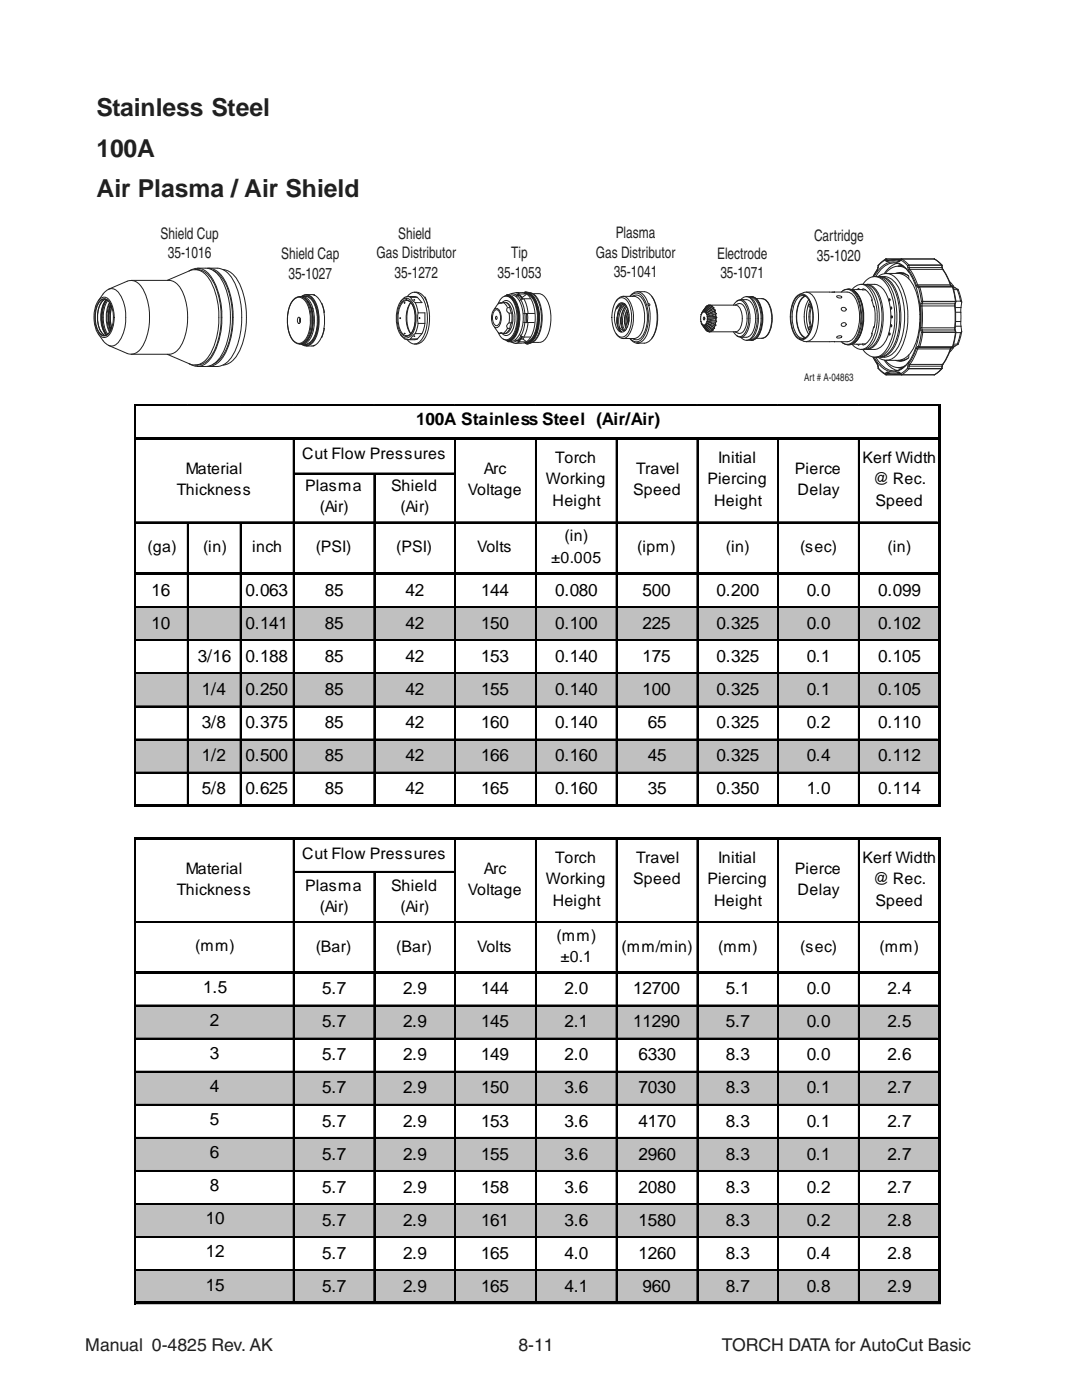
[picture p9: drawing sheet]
<svg xmlns="http://www.w3.org/2000/svg" width="216mm" height="279mm" viewBox="0 0 216 279" stroke-linecap="round" stroke-linejoin="round" font-family="sans-serif">
<g fill="#c0c0c0">
<path d="M27.1 121.1h160.6v6.8h-160.6z"/>
<path d="M27.1 134.3h160.6v6.8h-160.6z"/>
<path d="M27.1 147.5h160.6v6.8h-160.6z"/>
</g>
<g fill="#fff">
<path d="M27.1 154.1h31.7v6.9h-31.7z"/>
<path d="M27.1 160.7h160.6v6.9h-160.6z"/>
<path d="M27.1 167.3h144.4v16.9h-144.4z"/>
<path d="M27.1 183.9h160.6v10.4h-160.6z"/>
<path d="M27.1 194h31.7v6.9h-31.7z"/>
</g>
<g fill="#c0c0c0">
<path d="M27.1 200.6h160.6v6.9h-160.6z"/>
<path d="M27.1 213.8h160.6v6.9h-160.6z"/>
<path d="M27.1 227h160.6v6.9h-160.6z"/>
<path d="M27.1 240.2h160.6v6.9h-160.6z"/>
<path d="M27.1 253.4h160.6v6.9h-160.6z"/>
</g>
<path d="M26.8 80.6h.1M37.4 80.6h.1M47.9 80.6h.1M58.5 80.6h.1M74.6 80.6h.1M90.7 80.6h.1M106.8 80.6h.1M122.9 80.6h.1M139.1 80.6h.1M155.2 80.6h.1M171.3 80.6h.1M187.4 80.6h.1" fill="none" stroke="#c0c0c0" stroke-width=".2"/>
<g fill="none" stroke="#000" stroke-width=".25">
<path d="M26.9 80.6v80.4M27.1 80.8h160.6M58.6 87.8v26.4M58.8 94.5h32.2M90.8 87.8v26.4M107 87.8v26.4M123.1 87.8v26.4M139.2 87.8v26.4M171.4 87.8v26.4M37.5 104.4v9.8M37.5 114.7v45.7M48 104.4v9.8"/>
<path d="M48 114.7v45.7M58.6 114.7v45.7M90.8 114.7v45.7M107 114.7v45.7M123.1 114.7v45.7M139.2 114.7v45.7M171.4 114.7v45.7M27.1 121.2h160M27.1 127.8h160M27.1 134.4h160M27.1 141h160M27.1 147.6h160"/>
<path d="M27.1 154.2h160M26.9 167v93.3M58.6 167.6v26.1M58.8 174h32.2M90.8 167.6v26.1M107 167.6v26.1M123.1 167.6v26.1M139.2 167.6v26.1M171.4 167.6v26.1M27.1 184.1h160M58.6 194.3v65.5M90.8 194.3v65.5"/>
<path d="M107 194.3v65.5M123.1 194.3v65.5M139.2 194.3v65.5M171.4 194.3v65.5"/>
</g>
<path d="M27.1 87.2h160.6v.6h-160.6zM27.1 114.2h160.6v.5h-160.6zM27.1 160.4h160.6v.6h-160.6zM27.1 167h160.6v.6h-160.6zM187.1 80.9h.6v80.1h-.6zM27.1 193.7h160.6v.6h-160.6zM27.1 259.8h160.6v.5h-160.6zM187.1 167.6h.6v92.7h-.6z" fill="#000"/>
<g fill="none" stroke="#000" stroke-width=".2">
<path d="M26.8 80.6h.1M58.5 87.8v26.4M58.8 94.4h32.2M74.6 94.7v19.5M90.7 87.8v26.4M106.8 87.8v26.4M122.9 87.8v26.4M139.1 87.8v26.4M155.2 87.8v26.4M171.3 87.8v26.4M27.1 104.1h160M37.4 104.4v9.8"/>
<path d="M37.4 114.7v45.7M47.9 104.4v9.8M47.9 114.7v45.7M58.5 114.7v45.7M74.6 114.7v45.7M90.7 114.7v45.7M106.8 114.7v45.7M122.9 114.7v45.7M139.1 114.7v45.7M155.2 114.7v45.7M171.3 114.7v45.7M27.1 121.1h160"/>
<path d="M27.1 127.7h160M27.1 134.3h160M27.1 140.9h160M27.1 147.5h160M27.1 154.1h160M58.5 167.6v26.1M58.8 173.9h32.2M74.6 174.2v19.5M90.7 167.6v26.1M106.8 167.6v26.1M122.9 167.6v26.1M139.1 167.6v26.1"/>
<path d="M155.2 167.6v26.1M171.3 167.6v26.1M27.1 183.9h160M58.5 194.3v65.5M74.6 194.3v65.5M90.7 194.3v65.5M106.8 194.3v65.5M122.9 194.3v65.5M139.1 194.3v65.5M155.2 194.3v65.5M171.3 194.3v65.5M27.1 200.6h160"/>
<path d="M27.1 207.2h160M27.1 213.8h160M27.1 220.4h160M27.1 227h160M27.1 233.6h160M27.1 240.2h160M27.1 246.8h160M27.1 253.4h160"/>
</g>
<g fill="none" stroke="#000" stroke-width=".3">
<path d="M74.7 94.7v19.5M155.3 87.8v26.4M27.1 104.3h160M74.7 114.7v45.7M155.3 114.7v45.7M74.7 174.2v19.5M155.3 167.6v26.1M74.7 194.3v65.5M155.3 194.3v65.5M27.1 200.7h160M27.1 207.3h160M27.1 213.9h160"/>
<path d="M27.1 220.5h160M27.1 227.1h160M27.1 233.7h160M27.1 240.3h160M27.1 247h160M27.1 253.6h160"/>
</g>
<g fill="none" stroke="#231f20" stroke-width=".2">
<path d="M19.8 59.8a1.33 1.33 0 0 1 1.4-.5 1.33 1.33 0 0 1 1 1.1 6.9 6.9 0 0 1-.4 6.4 1.29 1.29 0 0 1-2.2-.2 6.6 6.6 0 0 1 .2-6.8zM20.1 59.9l.4-.2a1.88 1.88 0 0 1 1.7 1.3 6.3 6.3 0 0 1-.5 5.5 1.17 1.17 0 0 1-2-.2 6.2 6.2 0 0 1 0-6zM20.6 59.9a5.6 5.6 0 0 0-.1 6.8l.5 .2M20.6 59.9l-.4 .6M21 59.7l-.4 .2M21.2 59.8a7.4 7.4 0 0 0 0 7M21.2 59.8a6.1 6.1 0 0 0 0 7.1M21.3 59.8a6.9 6.9 0 0 0 0 7M21.4 59.9l.5 .6M21.4 59.9l-.7-.2-.4 .2a5.3 5.3 0 0 0-.2 6.8l.2 .1a.99 .99 0 0 0 1.2 0M21.5 60a6.7 6.7 0 0 0 0 6.7M21.6 57.7l3.8-1.6a2.35 2.35 0 0 1 3 1.3 12.5 12.5 0 0 1 0 11.8 2.46 2.46 0 0 1-3 1.3l-3.8-1.6"/>
<path d="M26.2 56h7.6a3.5 3.5 0 0 1 2.8 2.7 12.7 12.7 0 0 1-.8 10.8 2.63 2.63 0 0 1-2 1.2h-7.6M33.4 56l4.5-2a3.2 3.2 0 0 1 4 2 16.5 16.5 0 0 1 0 14.7 3.2 3.2 0 0 1-4 2l-4.5-2M37.7 54.1a2.91 2.91 0 0 1 4.2 .8 16.2 16.2 0 0 1 1.5 13.9 7.2 7.2 0 0 1-2.9 4.1 2.95 2.95 0 0 1-2.8-.3M38.9 53.8a3.6 3.6 0 0 1 3.5 2.2 16.5 16.5 0 0 1 0 14.7 3.6 3.6 0 0 1-3.5 2.2M39.4 53.5a4.2 4.2 0 0 1 4.8 2.3 17 17 0 0 1 0 15.1 4.2 4.2 0 0 1-4.8 2.2M41.3 53.5a3.5 3.5 0 0 1 3.3 2.1 16.8 16.8 0 0 1 0 15.5 3.7 3.7 0 0 1-3.3 2M41.6 53.5a4.2 4.2 0 0 1 4.9 2.3 17 17 0 0 1 0 15.1 4.2 4.2 0 0 1-4.9 2.2M42.6 54a6 6 0 0 1 2.9 3.9 16.9 16.9 0 0 1-.8 12.8 4.6 4.6 0 0 1-2.1 2M44.5 53.8a4.3 4.3 0 0 1 3.4 3.1 16.8 16.8 0 0 1-.5 13.8 3.9 3.9 0 0 1-2.9 2.2M59.8 59.2a2.23 2.23 0 0 1 1.8 1.6 8.4 8.4 0 0 1-.5 7l-.5 .6-.8 .3M60.2 59.2a1.6 1.6 0 0 1 2.5 .9 8.5 8.5 0 0 1-.3 8.1 1.48 1.48 0 0 1-2.2 .5 1.54 1.54 0 0 0 1.6-.9 8 8 0 0 0-.2-8l-.6-.4zM60.4 59.2h.7a1.68 1.68 0 0 1 1.3 1 8.1 8.1 0 0 1-.1 7.6 1.91 1.91 0 0 1-1.9 .9"/>
<path d="M60.6 59.2a1.42 1.42 0 0 1 1.8 .7 8 8 0 0 1 0 8.1 1.47 1.47 0 0 1-1.8 .7M60.9 59.5a4.7 4.7 0 0 1 1.6 3.9 5.6 5.6 0 0 1-1.6 4.9M60.9 58.8l-.8 .4M60.9 58.8h.4a1.81 1.81 0 0 1 1.4 1 8.8 8.8 0 0 1-.1 8.3l-.6 .6-.9 .4M61.1 58.8h1.4M62.5 58.8l.2 .1M62.5 58.8l.3 .1M62.7 58.9a3.4 3.4 0 0 1 1.5 1.6M62.7 58.9h.1M80.2 59.9l.9-.4a1.44 1.44 0 0 1 1.3 1 6.9 6.9 0 0 1-.2 6.2 1.31 1.31 0 0 1-1.2 .8 1.31 1.31 0 0 1-1.2-.9 6.5 6.5 0 0 1 .4-6.7zM81.3 59.2l1.9 .1 1 1.1h-1.4M81.9 59.3h1.4"/>
<path d="M81.9 59.3a1.52 1.52 0 0 0-2 .9M81.9 59.3l.9 1.1M82.6 59.8l.2 .1zM82.7 58.3l-.8 .3-.6 .6M82.7 58.3a1.71 1.71 0 0 1 1.4 .9 8.5 8.5 0 0 1 0 8.6 1.6 1.6 0 0 1-2.8 0M82.7 58.3a1.94 1.94 0 0 1 1.9 1 8.8 8.8 0 0 1 0 8.5 1.95 1.95 0 0 1-1.9 .9M84.8 59.3l.6 2M101.9 58.8l.2-.2a3.1 3.1 0 0 1 2.5 3 7 7 0 0 1-1.4 6.3l-1 .4M102.1 58.9a3 3 0 0 1 2.1 2.8 6.7 6.7 0 0 1-1.4 6.1l-.9 .4M102.9 58.4l-2.3 .8M103.7 58.7l-.7 .2v.3l.4-.3M104.3 58.4a2.56 2.56 0 0 1 2.1 2.2 8.5 8.5 0 0 1-.7 7 2.68 2.68 0 0 1-3 .9l-2.3-.8"/>
<path d="M104.4 59.7a.96 .96 0 0 0-1.1-.9l.5 .3 .4 .6M104.5 58.4h-1.6l.8 .3h1.4M104.5 59.6l.6 1.3 .3 1.7M105 58.8l-.8 .6M105.5 58.4a2.56 2.56 0 0 1 2.1 2.2 8.5 8.5 0 0 1-.7 7l-.9 .8-.5 .1M105.7 58.4a2.56 2.56 0 0 1 2.1 2.2 8.5 8.5 0 0 1-.7 7l-1 .8-.5 .1M105.9 59.6h-1.4l-.6 .2-.3 .3M106.4 58.6a2.53 2.53 0 0 1 3.1 2.1 8.8 8.8 0 0 1-.6 6.8l-.8 .7-.5 .1M124.3 59.1h2.2a2.03 2.03 0 0 1 1.7 1.7 7.5 7.5 0 0 1-.4 5.9l-.5 .6-.7 .3h-2.3M126.2 59.1a1.43 1.43 0 0 1 2.2 .8 7.4 7.4 0 0 1-.4 7.4 1.31 1.31 0 0 1-1.8 .3M127.2 58.2a2.82 2.82 0 0 1 3.6 2.4 8.9 8.9 0 0 1-.9 7.1 2.54 2.54 0 0 1-2.4 .8M130.1 59.2a8 8 0 0 1 0 8.3"/>
<path d="M147.8 59.8a2.07 2.07 0 0 1 2.7 1.7 6.5 6.5 0 0 1-.6 5.2 2.12 2.12 0 0 1-2.1 .6M147.8 59.8l.7-.5a1.59 1.59 0 0 1 1.9 1.2 7.3 7.3 0 0 1-.3 6.7l-.5 .5-.5 .2-.6-.1-.7-.5M148.9 59.2a1.7 1.7 0 0 1 1.8 1.3 7.5 7.5 0 0 1-.4 6.7 1.52 1.52 0 0 1-1.4 .7M149.4 59.2a2.4 2.4 0 0 1 2.2 2.3 7 7 0 0 1-.9 5.9l-.5 .3-.7 .2M149.6 59.2a1.5 1.5 0 0 1 1.6 .9 7.4 7.4 0 0 1 0 7 1.44 1.44 0 0 1-1.6 .8M149.9 59.2h.1M149.9 59.2a1.89 1.89 0 0 1 1.6 1.3 7.5 7.5 0 0 1-.4 6.7l-.4 .5-.8 .2M149.9 59.2a2.56 2.56 0 0 1 2.1 2.4 7.1 7.1 0 0 1-1 5.8l-.4 .3-.7 .2M150.9 59.6h1.1M152 59.6a2.57 2.57 0 0 1 2 2.6 6.3 6.3 0 0 1-1 4.8l-.4 .4-.6 .1M152 59.6a2.57 2.57 0 0 1 1.9 2.5 6.8 6.8 0 0 1-.8 4.8l-.4 .4-.7 .2M158.8 59.5a1.37 1.37 0 0 1 2.4 0 7.4 7.4 0 0 1 .1 7.3 1.42 1.42 0 0 1-2.5 .2 7.3 7.3 0 0 1 0-7.5z"/>
<path d="M159.2 59a1.37 1.37 0 0 1 1.9 .3 7.4 7.4 0 0 1 0 7.9 1.42 1.42 0 0 1-2.4-.1 7.7 7.7 0 0 1 0-7.7zM159.5 58.8a1.93 1.93 0 0 1 3 .7 9 9 0 0 1 0 7.5 1.92 1.92 0 0 1-3 .7M160.6 59a1.62 1.62 0 0 0-2 1.3 7 7 0 0 0 .8 6.9l.5 .3h.7M160.6 59a4.5 4.5 0 0 0-1.7 4.2v.5a4.3 4.3 0 0 0 1.7 3.8M160.7 59.1a4 4 0 0 0-1.7 3.7 6 6 0 0 0 1.2 4.3l.5 .3M160.9 58.3h5.6M161.4 59.8a7 7 0 0 0 0 6.9M166.5 58.3h2.5a2.77 2.77 0 0 1 2.2 2.5 8.3 8.3 0 0 1-1 6.8l-.5 .4-.6 .2h-8.2M166.5 58.3h-.5M166.5 58.3h.1M167 59.1a.68 .68 0 0 1 1 .3 .61 .61 0 0 1-1-.3zM167.9 58.3a1.65 1.65 0 0 1 2.6 .3 9 9 0 0 1-.1 9.4 1.6 1.6 0 0 1-2.5 .2"/>
<path d="M168.1 58.1a1.89 1.89 0 0 1 3 1 9.4 9.4 0 0 1-.2 8.5 1.77 1.77 0 0 1-2.8 .8M169.2 57.7a1.88 1.88 0 0 1 1.7 .8 9.3 9.3 0 0 1 .1 9.4 1.91 1.91 0 0 1-1.8 .9M170.3 58a5.4 5.4 0 0 1 2 4.6 8.3 8.3 0 0 1-1.3 5.3l-.7 .6M170.4 58l.1 .1a5.9 5.9 0 0 1 1.8 4.5 7.2 7.2 0 0 1-1.8 5.8M170.9 57.8l.4-.2 .2 .2M171.3 57.6h.1M171.8 56.7a2.52 2.52 0 0 1 2.6 1.8 11.7 11.7 0 0 1 0 9.5 2.71 2.71 0 0 1-2.6 1.7M172.1 57.8l.1-.1a2.66 2.66 0 0 1 1.8 2.3M172.2 56.7a2.59 2.59 0 0 1 2.3-1.5 2.59 2.59 0 0 1 2.4 1.5 13.5 13.5 0 0 1 0 13 2.57 2.57 0 0 1-3.5 1.3l-.8-.7-.4-.6M172.3 56.8a2.54 2.54 0 0 1 2.4 1.2 11 11 0 0 1 0 10.5 2.52 2.52 0 0 1-2.4 1.2M172.7 57.8h-2.7a2.08 2.08 0 0 1 3.6 .1 10.8 10.8 0 0 1 0 10.7 2.03 2.03 0 0 1-3.6 .1l2.7-.1M172.9 56.8a2.72 2.72 0 0 1 2.3 1.7 11.7 11.7 0 0 1 0 9.5 2.7 2.7 0 0 1-2.3 1.7"/>
<path d="M173 56.7a3.2 3.2 0 0 1 3.8 1.8 11.7 11.7 0 0 1 0 9.5 3.1 3.1 0 0 1-3.8 1.7M174 59.9l.3 1.3h.2M174.4 55.2a5.2 5.2 0 0 1 3.4-2.9 4.6 4.6 0 0 1 4.2 3.1 19.3 19.3 0 0 1-.2 16l-.4 .8a3.5 3.5 0 0 1-5.2 1.2l-1.1-1.1-.7-1M174.5 55.2a2.94 2.94 0 0 1 2.9 1.7 14 14 0 0 1 0 12.7 3.1 3.1 0 0 1-2.9 1.7M175 53.9l-.8 1.3M175 53.8v.1M175 53.8l-.8 1.4M175.1 55.2a3.1 3.1 0 0 1 2.8 1.5 13.6 13.6 0 0 1 0 13 3.1 3.1 0 0 1-2.9 1.6M175.2 53.4v.1M175.2 53.4l-.2 .4M175.2 55.2a2.69 2.69 0 0 1 4.2 1.1 14.7 14.7 0 0 1 0 13.9 2.72 2.72 0 0 1-4.2 1.1M175.2 53.5l-.2 .4"/>
<path d="M175.2 53v.4M175.2 53h.1M175.3 53l-.1 .5M175.3 52.9v.1M175.3 52.9l-.1 .1M175.7 55.2a3.2 3.2 0 0 1 2.5 1.7 14 14 0 0 1 0 12.7 3.2 3.2 0 0 1-2.5 1.7M175.8 55.2h.7M176.5 55.2a3.2 3.2 0 0 1 2.5 1.7 14 14 0 0 1 0 12.7 3.2 3.2 0 0 1-3.2 1.7M176.6 51.9l.2 .2M176.6 51.9l-1.3 1.1M176.6 51.9l.1-.2-1.4 1.2M176.6 51.9l.2-.2 .2 .2h.5"/>
<path d="M176.8 51.7h.1M176.8 51.7h-.1M176.8 51.7h9.6M176.8 54.6h2.5M176.8 52.1l.3 .1M177.1 52.2l1.1-.2 1.1 .2M177.2 52l-.2-.1-.2 .2M177.2 52l-.1 .2M177.4 59.6l.2 .2-.1 .3zM177.6 51.9l-.4 .1M177.6 51.9l1-.1 .9 .2M178.4 51.8h1.3"/>
<path d="M178.7 54.6a2.09 2.09 0 0 1 2.6 .7v.3M179 52.5a4.6 4.6 0 0 0-2.6 2.1M179.3 54.6a3.5 3.5 0 0 1 2.6 1.8 15.1 15.1 0 0 1 0 13.7 3.5 3.5 0 0 1-2.6 1.8M179.3 53.1l1 .1M179.5 52.1l-.2 .1M179.5 54.6l1 .1 .8 .4M179.6 52l-.1 .1M179.6 52l-.3 .2M179.7 51.9l-.2 .2M179.7 51.9l1.4 1.1M179.7 51.9l.2-.2 .2 .1 1.2 1.1h6.6M179.8 51.7l-.2 .3"/>
<path d="M179.8 51.7l-.1 .2M179.8 54.6h.7M179.9 54.4l-.7 .2M179.9 51.7h-.1M180 53l-.8 .1M180.4 54.5l-.6 .1M180.4 54.5l-.2 .1M180.7 53.6a3 3 0 0 0-4.1 1M181.1 53l.1 .5M181.1 53l.3-.1v.5h6.5M181.2 53.5l.1 .4M181.2 53.5l.2-.1 .2 .4h6.5"/>
<path d="M181.3 53.9l.8 1.2 .7 1.9M181.3 53.9l.2-.1a9.8 9.8 0 0 1 1.6 3h6.5M181.4 54.4a3.3 3.3 0 0 0-5.5-.8l-1.1 1.6M182.8 57l.3 .3M182.8 57l.3-.2 .2 .3h6.5M186.4 51.7h.1M186.4 51.7l1.5 1.2M186.5 51.7l1.5 1.2M187.9 52.9h.1M187.9 52.9l.1 .1M187.9 52.9v.5M187.9 52.9h-6.6l-.2 .1"/>
<path d="M187.9 53.4h.1M187.9 53.4l.2 .4M188 52.9v.1M188 53v.4M188 53.4l.2 .4h-.1M188.1 53.8l.7 1.2 .8 1.8M188.2 53.8l.8 1.3 .7 1.8M189.5 56.2l.7 .8M189.6 56.8l.2 .3M189.6 56.8l.1 .1M189.7 56.9l.2 .2M189.8 57.1h.1"/>
<path d="M189.8 57.1l.2 .1M189.8 57h.4M189.9 57.1l.2 .1M190 57.2h-6.5l-.2-.1-.2 .2M190 57.2l.1 .1M190 57.2h.1M190.1 57.3l-6.6-.1-.2 .2-.2-.1M190.1 57.3l.6 2.8M190.1 57.3h.1M190.1 57.2l.1 .1M190.2 57.3l.4 1.9 .1 .9M190.2 57l.4 .5"/>
<path d="M190.2 57.5h.4M190.3 57.8h.7M190.6 57.5l.6 .3M191 57.8l.7 2.3M191.2 57.8h-.2M191.2 57.8l.7 2.5M19.6 60a4.8 4.8 0 0 1 2.4-2.4 2.14 2.14 0 0 1 2.1 1.4 9.5 9.5 0 0 1-.4 9.3 1.78 1.78 0 0 1-3.1-.3l-1-1.4M20.2 60.4a5.5 5.5 0 0 0 .5 6.4M21 60a7.2 7.2 0 0 0 0 6.6M21.9 60.3a7 7 0 0 0 0 6l-.5 .5M21.9 61.2a8.4 8.4 0 0 0 0 4.2M21.9 65.4l.4 .1-.2 .1"/>
<path d="M21.9 61.3h.4M21.9 61.3a8.3 8.3 0 0 0 0 4.1M21.9 60.5a7.4 7.4 0 0 0 0 5.7M22 65.6l.1 .4M22 61.1h.1M22 61.3a8.1 8.1 0 0 0 0 4M22.1 60.7l-.1 .3M22.1 60.7l-.1 .4M22.1 65.6h-.1M22.1 61.1h.2l-.4 .2M22.1 65.6l.1 .2M22.2 60.9l-.1 .2"/>
<path d="M22.2 61.3a8.1 8.1 0 0 0 0 4M22.3 65.4h-.4M58.3 60.1a1.47 1.47 0 0 1 1.3-.8 1.47 1.47 0 0 1 1.4 .8 7.9 7.9 0 0 1 .1 7.5 1.52 1.52 0 0 1-1.5 .9 1.52 1.52 0 0 1-1.4-.9 7.9 7.9 0 0 1 .1-7.5zM58.4 60a1.74 1.74 0 0 1 3 0 8.1 8.1 0 0 1 0 7.8 1.73 1.73 0 0 1-3 .1 7.9 7.9 0 0 1 0-7.9zM59.6 63.3a.7 .7 0 0 1 0 1.2 .8 .8 0 0 1 0-1.2zM59.8 63.7v.5M59.9 63.5v.8M59.9 63.6v.7M60.1 68.7l.2 .1a2.77 2.77 0 0 0 1.9 .3l.5-.1M60.4 68.6h-.1M61.4 60.1a7.6 7.6 0 0 1 0 7.7M62.3 61.5l.1 .1h-.2z"/>
<path d="M62.8 68.9l-.3 .1M62.8 68.9l-.1 .1M64.1 67.3l-.7 1.1-.7 .6M64.1 67.3h.1M64.2 60.5l.5 1.8M64.7 65.6l-.5 1.7M64.7 62.3v3.3M79.8 63.4l.1 .2zM79.9 66.7a1.52 1.52 0 0 0 2 .9M80.2 60.2l.9-.4a1.37 1.37 0 0 1 1.2 1 6.5 6.5 0 0 1 0 5.5l-.5 .5-.7 .3a1.92 1.92 0 0 1-1.6-1.6 6 6 0 0 1 .7-5.3zM80.5 60.3l.7-.3a1.82 1.82 0 0 1 1.4 1.6 5.7 5.7 0 0 1-.8 5.1l-.6 .3a1.87 1.87 0 0 1-1.5-1.6 5.6 5.6 0 0 1 .8-5.1zM80.7 66.5l.1 .1z"/>
<path d="M81.2 67h.1M81.9 60.5a6.8 6.8 0 0 0 0 6M81.9 67.6h1.4M82 60.4a5.7 5.7 0 0 0 0 6.2M82.8 66.6h1.4M82.8 66.6l-.9 1M82.8 60.4l.6 2M83.3 67.6l-.5 .2h-1.5M83.4 62.4h1.4v2.1l-.2 1.1a3.7 3.7 0 0 1-1.3 2M83.4 64.5h1.4M83.4 64.5l-.6 2.1M83.4 62.4l-.1 .9 .1 1.2"/>
<path d="M98.7 61.6l.4-.1a2.09 2.09 0 0 1 .9 2.6 1.1 1.1 0 0 1-1.3 1.2 2.86 2.86 0 0 1 0-3.7zM98.8 61.9l.3-.1a1.73 1.73 0 0 1 .7 2.1 .91 .91 0 0 1-1 1 2.36 2.36 0 0 1 0-3zM98.9 63.2l.1-.1a.4 .4 0 0 1 0 .7zM99.4 60.7a2.16 2.16 0 0 1 1.6-1.6 2.84 2.84 0 0 1 2 2.7 6.5 6.5 0 0 1-1.2 5.7 1.34 1.34 0 0 1-2.1-.7l-.3-.5M99.7 60.4h.5M100.2 60.4l.1-.2a1.09 1.09 0 0 1 1.8 .5 5.7 5.7 0 0 1-.3 5.9 .99 .99 0 0 1-1.6 0M100.2 60.4h.1M100.2 66.5l-.5 .1M100.8 60.3a2.34 2.34 0 0 1 1.5 2.4 4 4 0 0 1-1.2 3.8l-.8 .1-.3-.2-.3 .2-.3-.3-.8-1M100.9 60.4h-.5M100.9 60.3l.5 .4 .4 .7M101.2 61.4l-.1 .6a2.2 2.2 0 0 1 .5 2.2v.3"/>
<path d="M101.3 65.6l.4-.1 .4-1.1a.88 .88 0 0 0-1 .6l.2 .5-.4 .6-.6 .5M101.7 65.5a1.47 1.47 0 0 1-1.1 1.1M101.8 61.3l.3 1.2M101.8 61.4h-.5l-.2-.4a.81 .81 0 0 0-1.2-.4l-.2-.2-.4 .3-.7 1M102.1 62.5h-.5M102.1 62.5v1.9M102.8 67.8l.9 .4-.9 .3M102.9 67.9l.5 .1M103.7 68.2h1.4M103.7 66.7l.2 .4 .6 .2M104.1 67.2l-.7 .8a.85 .85 0 0 0 .9-.8M104.3 67.6l.7 .6"/>
<path d="M104.4 64.3l2.3 .1M104.5 67.3h1.4M104.6 67.3l-.3 .4h-.3M105 62.6v1.8h.2v-.2v-1.6M105.4 64.4l-.3 1.6-.6 1.3M106.3 68.3h1.4M106.7 62.6h-2.3M122.9 60.1a1.5 1.5 0 0 1 1.6-.9 1.5 1.5 0 0 1 1.3 1.3 7.1 7.1 0 0 1-.4 6.5l-.5 .4a1.67 1.67 0 0 1-2-.8M123 60a1.29 1.29 0 0 1 1.2-.6 1.29 1.29 0 0 1 1.1 .9 6.4 6.4 0 0 1-.4 6.6 1.2 1.2 0 0 1-1.9-.2 6.6 6.6 0 0 1 0-6.7zM123.1 63.3v1.3M123.2 62.8a3.5 3.5 0 0 0 .6 3.3l.2 .1M123.4 60.7a.92 .92 0 0 1 1.5 .2 4.6 4.6 0 0 1-.4 5.2l-.4 .2a1.57 1.57 0 0 1-1.3-1.6 4.9 4.9 0 0 1 .6-4z"/>
<path d="M123.6 65.2l.1 .2a.95 .95 0 0 0 1.1 .5M123.9 63.3v1.3M123.9 60.6l-.5 .4-.4 .6M124 61.2a5.1 5.1 0 0 0-.5 4.5l.5 .5-.4-1M124.2 60.8l-.7 .3-.5 .5M124.2 60.8l-.6 .7-.4 1.3M124.2 60.8l.5-.1a1.25 1.25 0 0 0-1.7 .9M124.6 63.4v1.2M124.8 60.8a2.62 2.62 0 0 0-1.6 2M124.8 61.2a4.9 4.9 0 0 0-.4 4.7M124.8 60.9a4.1 4.1 0 0 0-1.2 4.3M125 61a4.4 4.4 0 0 0-.8 4.6l.4 .4"/>
<path d="M125.1 61.3a4.3 4.3 0 0 0-.3 4.6M125.2 61.6a4.4 4.4 0 0 0-.2 4.1M125.3 62.3l-.3 1.5 .1 1.5M125.3 62.3l-.1 1.1 .2 1.4M125.3 61.7l-.5 1.6-.1 1.2 .3 1.1M125.4 62l-.1 .3M125.5 64.2l-.1-.8v1.2M125.5 62.7v1.3M126.2 67.6h.1M127.1 68.5h.2M127.3 68.5h.2zM127.3 68.5h-.2"/>
<path d="M129.3 60.6v.1a8.4 8.4 0 0 1-.7 7l-.6 .5-.7 .3M129.3 60.6v-.2a2.5 2.5 0 0 0-2.4-2.2l-.6 .3-.6 .6a1.61 1.61 0 0 1 1.6-.6 1.61 1.61 0 0 1 1.3 1.3 8.3 8.3 0 0 1-.3 7.6 1.54 1.54 0 0 1-2.6 .2l.6 .5 .8 .4M129.3 60.6h.2a.17 .17 0 0 1 .2 .2 .17 .17 0 0 1-.3 .1M139.8 63.2v.9M139.8 64.1l.1 .1v.3M139.8 64.1l.1 .2M139.9 62.8v.3l-.1 .1M140 62.5v.3h-.1M140 62.6l-.1 .2M140.1 64.7l-.2-.2h.2v.3M140.1 64.8l.7 1.1M140.1 64.8l.1-.1 .1 .3"/>
<path d="M140.3 65l.9 1.1M140.3 65l.1-.2 .1 .2M140.4 63.3h.1l.1 .1-.1 .4-.1-.1zM140.5 65l1.1 1.2h-.2zM140.7 65l-.1-.2-.1 .2M140.7 65l1.1 1.1 .2-.1M140.7 65l.1-.3 1.4 1.2 .1-.2M140.7 65l1.3 1M140.8 64.7l1.5 1.3M140.8 65.9h.1M140.9 64.5v.3l1.4 .9M140.9 64.5l1.7 1"/>
<path d="M140.9 64.5l1.6 .9 .1-.3M141 62.8h.1M141 61.1l-.8 1.1-.1 .3h-.1l.7-1M141 61.1l-.8 1.1 .1 .1 .1-.2M141 64.2l.1 .3 1.5 .6M141 64.2l1.9 .7M141 66l.2 .1M141.1 63.8l1.9 .3M141.1 63.8l.1 .3M141.1 63.5l.1 .2M141.1 62.8v.3M141.2 61l-.2 .1"/>
<path d="M141.2 64.1l-.2 .1M141.2 64.1l1.5 .6M141.2 64.1l1.6 .3M141.2 63.7l-.1 .1M141.4 60.9l-1 1.2M141.4 60.9l.4 .1M141.7 60.9h5.1a1.94 1.94 0 0 1 1.3 2 4 4 0 0 1-.8 3.1l-.5 .2h-5.3M141.8 61h.3l.1 .2M141.8 61l-1.2 1.1 .1 .2 .1-.1M141.8 61l-.2-.1-1.1 1.4-.1-.2M142 66l-.1 .2-.7-.1M142.1 61l-1.4 1.3"/>
<path d="M142.2 61.2l-1.4 1v.3M142.2 61.2l.2 .2v.1M142.3 65.7l-.1 .2 .1 .1h-.3M142.4 61.5l.1 .2M142.4 61.4l-1.6 1.1 1.6-1M142.5 61.7l-1.5 .8v.3M142.5 61.7l.2 .2M142.6 65.1l-.1 .3 .1 .1-.3 .2M142.7 62.4l-.1-.3-1.5 .7M142.7 62.4l-1.6 .4M142.7 62.4l.2 .2M142.7 64.7l.2 .2"/>
<path d="M142.7 61.9l-.1 .2 .1 .3M142.7 61.9l-1.7 .9M142.8 64.4l-.1 .3M142.8 62.8l-1.6 .4-.1-.1M142.8 62.8v.3M142.8 63.1l.2 .3M142.8 63.1l-1.6 .1-.1 .3M142.9 63.6l-.1 .3 .2 .2M142.9 63.6l-1.7 .1M142.9 63.6l-.1 .3-1.6-.2M142.9 64.9l-.3 .2M142.9 62.6l-.1 .2"/>
<path d="M142.9 62.6l-1.8 .5M143 64.1l-.2 .3M143 63.4l-.1 .2M143 63.4l-1.9 .1M146.3 60.9a1.47 1.47 0 0 1 1.6-.9 4.7 4.7 0 0 1 1.5 4.4 3.7 3.7 0 0 1-1.5 2.7 1.47 1.47 0 0 1-1.6-.9M146.6 60.9a1.28 1.28 0 0 1 1.4-.2 1.28 1.28 0 0 1 .8 1.1 5 5 0 0 1-.6 4.5 1.26 1.26 0 0 1-1.6-.1M147 60.1a1.27 1.27 0 0 1 2.1 .8 6.3 6.3 0 0 1-.4 5.9 1.14 1.14 0 0 1-1.7 .2M149.9 67.9h.1M150.9 67.5h1.1M161.4 60.8a.22 .22 0 0 1 .3 .2 .22 .22 0 0 1-.3 .2zM161.4 65.3a.22 .22 0 0 1 .3 .2 .22 .22 0 0 1-.3 .2zM161.6 60.2a7.7 7.7 0 0 0 0 6.1"/>
<path d="M161.9 60.9a6 6 0 0 0 0 4.6M162 61.3a6 6 0 0 0 0 3.9M167 67.2a.6 .6 0 0 1 .9 .1 .73 .73 0 0 1-1 0zM167.9 64.6a.54 .54 0 0 1 .9 .1 .47 .47 0 0 1-.4 .5 .47 .47 0 0 1-.5-.6zM168 61.4a.49 .49 0 0 1 .6 0 .49 .49 0 0 1 .2 .5 .52 .52 0 0 1-.6 .2 .52 .52 0 0 1-.3-.5zM170.5 68.4l-.1 .1M170.9 68.7l.4 .2 .2-.2M171.3 68.9h.1M174 66.5a2.73 2.73 0 0 1-1.8 2.3l-.1-.1M174.2 71.2l.8 1.5M174.2 71.3l.8 1.3M174.3 61.1a7.6 7.6 0 0 1 0 4.3"/>
<path d="M174.5 65.3h-.2l-.3 1.3M174.8 71.3a4.3 4.3 0 0 0 3.8 2.7 4 4 0 0 0 2.8-1.9M175 72.6l.2 .4M175 72.6v.1M175 72.7l.2 .3M175.2 73v.5M175.2 73.5l.1 .1M175.2 73.5h.1M175.3 73.5l1.3 1.1M175.3 73.5l.4 .6 1 .7M176.4 71.9a4.6 4.6 0 0 0 2.6 2M176.6 74.6l.1 .2"/>
<path d="M176.6 71.9a3.1 3.1 0 0 0 4.1 1M176.7 74.8h.1M176.8 71.9h2.5M176.8 74.4l-.2 .2M176.8 74.4l.2 .1h.2M176.8 74.8h.1M177.1 74.3l1.1 .2 1.1-.2M177.1 74.3l-.3 .1M177.1 74.3l.1 .2M177.2 74.5l.4 .1M177.4 66.4l.2 .2-.1 .3zM177.5 74.5h-.5l-.2 .3-.2-.2"/>
<path d="M177.8 64.8l.1 .2-.1 .2zM177.8 61.3l.1 .2-.1 .2zM177.9 63l.2 .2-.2 .3zM178.4 74.7h1.3M179.2 73.4l.8 .1M179.2 71.9l.7 .2M179.3 74.3l.2 .1M179.3 74.3l.2 .2M179.5 74.5h.1M179.5 74.5l-.9 .2-1-.1M179.5 74.4l.2 .2M179.5 74.4l.1 .1"/>
<path d="M179.6 74.5l.2 .2M179.7 74.6l.1 .1M179.8 74.7l.1 .1M179.8 71.9l.6 .1M179.8 71.9h.7M180.2 71.9h.2M180.3 73.3l-1 .1M181.1 73.5l-1.4 1.1M181.1 73.5l.2 .1M181.2 73l-.1 .5M181.3 71.4l-.8 .4-1 .1M181.3 72.6l-.1 .4"/>
<path d="M181.3 73.6l-1.2 1.1-.2 .1-.2-.2M181.3 73.6h6.6M181.3 70.8v.4a2.16 2.16 0 0 1-2.6 .7M182.8 69.5l-.7 1.9-.8 1.2M183.1 69.2l.1 .2 .3-.1M183.1 69.2l.2-.1 .2 .2M183.1 69.2l-.3 .3M183.5 69.3h6.5M183.6 62.7h.1M183.6 61.5v.6M183.6 64.4v.6M183.7 63.7h-.1"/>
<path d="M183.7 65.4v.6M183.7 66l.2 .3M183.7 60.5v.6M183.9 60.2h.2M183.9 60.2l-.2 .3 .2 .1h.1l.1-.4M183.9 66.3h.2M183.9 66.3l-.6 2.8 .2 .1 .6-2.9M184 61.1l.1 2.1-.1 2.2h-.3l.1-2.2-.1-2.1M184 61.1h-.3M184 61.1h6.5M184 65.9l-.3 .1M184 65.9l.1 .4"/>
<path d="M184 65.9h6.5M184.1 66.3h-.2M184.1 66.3h.1M184.1 66.3h6.5M184.1 60.2h6.5M184.1 60.1l-.6-2.8-.2 .1 .6 2.8M184.1 60.1l-.2 .1M184.1 60.1v.1M184.1 66.3h6.6M184.1 60.1h6.6M186.4 74.8h-9.6M186.5 74.8h-.1"/>
<path d="M187.9 73.6l-1.5 1.2M187.9 73.5l-6.6 .1M187.9 73.5v.1M187.9 73.1h-6.5v.4h-.3M187.9 73.1v.4M188 73.6h-.1M188 73.6l-.7 .6-.9 .6M188 73.5h-.1M188 73.5v.1M188 73.1h-.1M188 73.1v.4M188.1 72.7l-.2 .4"/>
<path d="M188.1 72.7h-6.5l-.2 .4-.2-.1M188.2 72.7h-.1M188.2 72.7l-.2 .4M189.6 69.6l-.8 1.9-.7 1.2M189.6 69.6h-6.5a9.8 9.8 0 0 1-1.6 3.1l-.2-.1M189.7 69.6h-.1M189.7 69.6l-.6 1.5-.9 1.6M189.8 69.4h-6.5l-.2 .2-.3-.1M189.8 69.4l-.2 .2M189.8 69.4h.4M189.9 69.4h-.1M189.9 69.4l-.2 .2"/>
<path d="M190 69.3l-.2 .1M190.1 69.2l-6.6 .1M190.1 69.2l-.1 .1M190.1 69.3h-.1M190.1 69.3l-.2 .1M190.2 69.2h-.1M190.2 69.4l-.7 .9M190.2 69h.4M190.3 68.7h.7M190.5 65.4h-6.5v.5M190.5 65.4v.5M190.5 61.1l.1 2.1-.1 2.2"/>
<path d="M190.5 61.1h.1M190.5 60.6v.5M190.5 60.6h-6.5v.5M190.5 65.9l.1 .4M190.5 65.9h.1M190.6 65.4v.5M190.6 61.1l.1 2.2-.1 2.1M190.6 65.4h-.1M190.6 61.4h1.2M190.6 65.1h1.2M190.6 69l-.4 .4M190.6 65.9l.1 .4h-.1"/>
<path d="M190.6 60.6h-.1M190.6 60.6v.5M190.6 66.3h.1M190.6 60.2l-.1 .4M190.6 60.2h.1l-.1 .4M190.7 60.1l-.1 .1M190.7 66.3l-.6 2.9M190.7 66.3v.6l-.5 2.3M190.7 64.2h1M190.7 62.3h1M190.7 66.4h1M190.7 60.1h1"/>
<path d="M191 68.7h.2M191.2 68.7l-.6 .3M191.7 60.1l.2 .2M191.7 66.4l-.7 2.3M191.7 62.3l.1 2.8M191.8 65.1l.1 1.1M191.8 61.4l-.1 .9M191.9 60.3l-.1 1.1M191.9 66.2l-.7 2.5M191.9 66.2l-.2 .2"/>
<circle cx="80.8" cy="60.4" r=".07"/>
<circle cx="82.7" cy="67.1" r=".07"/>
<circle cx="83.7" cy="63.5" r=".09"/>
</g>
<path d="M104.8 58.2a2.88 2.88 0 0 1 2.4 2.3 8.5 8.5 0 0 1-.8 7.4l-.9 .7a.55 .55 0 0 1-.8-.2 3.1 3.1 0 0 0 2.2-2.5 8.3 8.3 0 0 0-.7-6.4 2.76 2.76 0 0 0-1.6-1z" fill="#231f20"/>
<path d="M104.6 58.5l.2-.3a2.88 2.88 0 0 1 2.4 2.3 8.5 8.5 0 0 1-.8 7.4l-.9 .7a.55 .55 0 0 1-.8-.2 3.1 3.1 0 0 0 2.2-2.5 8.3 8.3 0 0 0-.7-6.4 2.18 2.18 0 0 0-1.6-1" fill="none" stroke="#231f20" stroke-width=".2"/>
<path d="M101.1 58.8a2.59 2.59 0 0 1 2.2 2.1 7.4 7.4 0 0 1-.9 6.8l-.6 .4a.51 .51 0 0 1-.8-.1 3.1 3.1 0 0 0 2.2-3.1 6.6 6.6 0 0 0-1.2-5.4l-1-.4z" fill="#231f20"/>
<path d="M101 59l.1-.2a2.59 2.59 0 0 1 2.2 2.1 7.4 7.4 0 0 1-.9 6.8l-.6 .4a.51 .51 0 0 1-.8-.1 3.1 3.1 0 0 0 2.2-3.1 6.6 6.6 0 0 0-1.2-5.4l-1-.4" fill="none" stroke="#231f20" stroke-width=".2"/>
<g font-size="4.9" fill="#231f20">
<text x="19.3" y="23.2">Stainless Steel</text>
<text x="19.3" y="31.3">100A</text>
<text x="19.3" y="39.3">Air Plasma / Air Shield</text>
</g>
<g font-size="3.5" fill="#231f20">
<text x="17" y="269.5">Manual 0-4825 Rev. AK</text>
<text x="103.5" y="269.5">8-11</text>
<text x="144.1" y="269.5">TORCH DATA for AutoCut Basic</text>
</g>
<g font-size="3.4">
<text x="83.1" y="84.9">100A Stainless Steel (Air/Air)</text>
<text x="30.2" y="118.9">16</text>
<text x="49" y="118.9">0.063</text>
<text x="64.8" y="118.9">85</text>
<text x="80.9" y="118.9">42</text>
<text x="96" y="118.9">144</text>
<text x="110.8" y="118.9">0.080</text>
<text x="128.2" y="118.9">500</text>
<text x="143" y="118.9">0.200</text>
<text x="161" y="118.9">0.0</text>
<text x="175.2" y="118.9">0.099</text>
<text x="30.2" y="125.5">10</text>
<text x="49" y="125.5">0.141</text>
<text x="64.8" y="125.5">85</text>
<text x="80.9" y="125.5">42</text>
<text x="96" y="125.5">150</text>
<text x="110.8" y="125.5">0.100</text>
<text x="128.2" y="125.5">225</text>
<text x="143" y="125.5">0.325</text>
<text x="161" y="125.5">0.0</text>
<text x="175.2" y="125.5">0.102</text>
<text x="39.5" y="132.1">3/16</text>
<text x="49" y="132.1">0.188</text>
<text x="64.8" y="132.1">85</text>
<text x="80.9" y="132.1">42</text>
<text x="96" y="132.1">153</text>
<text x="110.8" y="132.1">0.140</text>
<text x="128.2" y="132.1">175</text>
<text x="143" y="132.1">0.325</text>
<text x="161" y="132.1">0.1</text>
<text x="175.2" y="132.1">0.105</text>
<text x="40.3" y="138.7">1/4</text>
<text x="49" y="138.7">0.250</text>
<text x="64.8" y="138.7">85</text>
<text x="80.9" y="138.7">42</text>
<text x="96" y="138.7">155</text>
<text x="110.8" y="138.7">0.140</text>
<text x="128.2" y="138.7">100</text>
<text x="143" y="138.7">0.325</text>
<text x="161" y="138.7">0.1</text>
<text x="175.3" y="138.7">0.105</text>
<text x="40.3" y="145.3">3/8</text>
<text x="49" y="145.3">0.375</text>
<text x="64.8" y="145.3">85</text>
<text x="80.9" y="145.3">42</text>
<text x="96" y="145.3">160</text>
<text x="110.8" y="145.3">0.140</text>
<text x="129.3" y="145.3">65</text>
<text x="143" y="145.3">0.325</text>
<text x="161" y="145.3">0.2</text>
<text x="175.3" y="145.3">0.110</text>
<text x="40.3" y="151.9">1/2</text>
<text x="49" y="151.9">0.500</text>
<text x="64.8" y="151.9">85</text>
<text x="80.9" y="151.9">42</text>
<text x="96" y="151.9">166</text>
<text x="110.8" y="151.9">0.160</text>
<text x="129.3" y="151.9">45</text>
<text x="143" y="151.9">0.325</text>
<text x="161" y="151.9">0.4</text>
<text x="175.3" y="151.9">0.112</text>
<text x="40.3" y="158.5">5/8</text>
<text x="49" y="158.5">0.625</text>
<text x="64.8" y="158.5">85</text>
<text x="80.9" y="158.5">42</text>
<text x="96" y="158.5">165</text>
<text x="110.8" y="158.5">0.160</text>
<text x="129.3" y="158.5">35</text>
<text x="143" y="158.5">0.350</text>
<text x="161" y="158.5">1.0</text>
<text x="175.3" y="158.5">0.114</text>
<text x="40.5" y="198.1">1.5</text>
<text x="64.3" y="198.4">5.7</text>
<text x="80.4" y="198.4">2.9</text>
<text x="96" y="198.4">144</text>
<text x="112.6" y="198.4">2.0</text>
<text x="126.4" y="198.4">12700</text>
<text x="144.9" y="198.4">5.1</text>
<text x="161" y="198.4">0.0</text>
<text x="177.1" y="198.4">2.4</text>
<text x="41.9" y="204.7">2</text>
<text x="64.3" y="205">5.7</text>
<text x="80.4" y="205">2.9</text>
<text x="96" y="205">145</text>
<text x="112.6" y="205">2.1</text>
<text x="126.4" y="205">11290</text>
<text x="144.9" y="205">5.7</text>
<text x="161" y="205">0.0</text>
<text x="177.1" y="205">2.5</text>
<text x="41.9" y="211.3">3</text>
<text x="64.3" y="211.6">5.7</text>
<text x="80.4" y="211.6">2.9</text>
<text x="96" y="211.6">149</text>
<text x="112.6" y="211.6">2.0</text>
<text x="127.4" y="211.6">6330</text>
<text x="144.9" y="211.6">8.3</text>
<text x="161" y="211.6">0.0</text>
<text x="177.1" y="211.6">2.6</text>
<text x="41.9" y="217.9">4</text>
<text x="64.3" y="218.2">5.7</text>
<text x="80.4" y="218.2">2.9</text>
<text x="96" y="218.2">150</text>
<text x="112.6" y="218.2">3.6</text>
<text x="127.4" y="218.2">7030</text>
<text x="144.9" y="218.2">8.3</text>
<text x="161" y="218.2">0.1</text>
<text x="177.1" y="218.2">2.7</text>
<text x="41.9" y="224.5">5</text>
<text x="64.3" y="224.8">5.7</text>
<text x="80.4" y="224.8">2.9</text>
<text x="96" y="224.8">153</text>
<text x="112.6" y="224.8">3.6</text>
<text x="127.4" y="224.8">4170</text>
<text x="144.9" y="224.8">8.3</text>
<text x="161" y="224.8">0.1</text>
<text x="177.1" y="224.8">2.7</text>
<text x="41.9" y="231.1">6</text>
<text x="64.3" y="231.4">5.7</text>
<text x="80.4" y="231.4">2.9</text>
<text x="96" y="231.4">155</text>
<text x="112.6" y="231.4">3.6</text>
<text x="127.4" y="231.4">2960</text>
<text x="144.9" y="231.4">8.3</text>
<text x="161" y="231.4">0.1</text>
<text x="177.1" y="231.4">2.7</text>
<text x="41.9" y="237.7">8</text>
<text x="64.3" y="238">5.7</text>
<text x="80.4" y="238">2.9</text>
<text x="96" y="238">158</text>
<text x="112.6" y="238">3.6</text>
<text x="127.4" y="238">2080</text>
<text x="144.9" y="238">8.3</text>
<text x="161" y="238">0.2</text>
<text x="177.1" y="238">2.7</text>
<text x="41.1" y="244.3">10</text>
<text x="64.3" y="244.6">5.7</text>
<text x="80.4" y="244.6">2.9</text>
<text x="96" y="244.6">161</text>
<text x="112.6" y="244.6">3.6</text>
<text x="127.4" y="244.6">1580</text>
<text x="144.9" y="244.6">8.3</text>
<text x="161" y="244.6">0.2</text>
<text x="177.1" y="244.6">2.8</text>
<text x="41.1" y="251">12</text>
<text x="64.3" y="251.2">5.7</text>
<text x="80.4" y="251.2">2.9</text>
<text x="96" y="251.2">165</text>
<text x="112.6" y="251.2">4.0</text>
<text x="127.4" y="251.2">1260</text>
<text x="144.9" y="251.2">8.3</text>
<text x="161" y="251.2">0.4</text>
<text x="177.1" y="251.2">2.8</text>
<text x="41.1" y="257.6">15</text>
<text x="64.3" y="257.9">5.7</text>
<text x="80.4" y="257.9">2.9</text>
<text x="96" y="257.9">165</text>
<text x="112.6" y="257.9">4.1</text>
<text x="128.2" y="257.9">960</text>
<text x="144.9" y="257.9">8.7</text>
<text x="161" y="257.9">0.8</text>
<text x="177.1" y="257.9">2.9</text>
</g>
<g font-size="3.2" fill="#231f20">
<text x="32" y="47.7">Shield Cup</text>
<text x="79.4" y="47.6">Shield</text>
<text x="122.9" y="47.5">Plasma</text>
<text x="33.5" y="51.6">35-1016</text>
<text x="56.1" y="51.8">Shield Cap</text>
<text x="75.1" y="51.5">Gas Distributor</text>
<text x="102" y="51.5">Tip</text>
<text x="118.9" y="51.4">Gas Distributor</text>
<text x="143.1" y="51.6">Electrode</text>
<text x="162.4" y="48.1">Cartridge</text>
<text x="163" y="52">35-1020</text>
<text x="57.5" y="55.6">35-1027</text>
<text x="78.7" y="55.4">35-1272</text>
<text x="99.3" y="55.4">35-1053</text>
<text x="122.5" y="55.3">35-1041</text>
<text x="143.7" y="55.5">35-1071</text>
</g>
<g font-size="3.2">
<text x="37.1" y="94.6">Material</text>
<text x="60.3" y="91.7">Cut Flow Pressures</text>
<text x="96.5" y="94.6">Arc</text>
<text x="110.8" y="92.5">Torch</text>
<text x="126.9" y="94.6">Travel</text>
<text x="143.3" y="92.5">Initial</text>
<text x="158.6" y="94.6">Pierce</text>
<text x="172.1" y="92.5">Kerf Width</text>
<text x="35.3" y="98.8">Thickness</text>
<text x="60.9" y="98">Plasma</text>
<text x="78" y="98">Shield</text>
<text x="93.3" y="98.8">Voltage</text>
<text x="108.9" y="96.7">Working</text>
<text x="110.3" y="100.9">Height</text>
<text x="126.4" y="98.8">Speed</text>
<text x="141.2" y="96.7">Piercing</text>
<text x="142.5" y="100.9">Height</text>
<text x="159.1" y="98.8">Delay</text>
<text x="174.2" y="96.7">@ Rec.</text>
<text x="174.7" y="100.9">Speed</text>
<text x="63.8" y="102.2">(Air)</text>
<text x="79.9" y="102.2">(Air)</text>
<text x="29.4" y="110.2">(ga)</text>
<text x="40.5" y="110.2">(in)</text>
<text x="50.3" y="110.2">inch</text>
<text x="63" y="110.2">(PSI)</text>
<text x="79.1" y="110.2">(PSI)</text>
<text x="95.2" y="110.2">Volts</text>
<text x="110" y="112.3">±0.005</text>
<text x="112.6" y="108">(in)</text>
<text x="127.2" y="110.2">(ipm)</text>
<text x="144.9" y="110.2">(in)</text>
<text x="159.6" y="110.2">(sec)</text>
<text x="177.1" y="110.2">(in)</text>
<text x="60.3" y="171.4">Cut Flow Pressures</text>
<text x="110.8" y="172.3">Torch</text>
<text x="126.9" y="172.3">Travel</text>
<text x="143.3" y="172.3">Initial</text>
<text x="172.1" y="172.3">Kerf Width</text>
<text x="35.3" y="178.6">Thickness</text>
<text x="37.1" y="174.4">Material</text>
<text x="60.9" y="177.8">Plasma</text>
<text x="78" y="177.8">Shield</text>
<text x="93.3" y="178.6">Voltage</text>
<text x="96.5" y="174.4">Arc</text>
<text x="108.9" y="176.5">Working</text>
<text x="126.4" y="176.5">Speed</text>
<text x="141.2" y="176.5">Piercing</text>
<text x="158.6" y="174.4">Pierce</text>
<text x="159.1" y="178.6">Delay</text>
<text x="174.2" y="176.5">@ Rec.</text>
<text x="63.8" y="182">(Air)</text>
<text x="79.9" y="182">(Air)</text>
<text x="110.3" y="180.7">Height</text>
<text x="142.5" y="180.7">Height</text>
<text x="174.7" y="180.7">Speed</text>
<text x="38.9" y="189.7">(mm)</text>
<text x="63" y="189.9">(Bar)</text>
<text x="79.1" y="189.9">(Bar)</text>
<text x="95.2" y="189.9">Volts</text>
<text x="111" y="187.8">(mm)</text>
<text x="124" y="189.9">(mm/min)</text>
<text x="143.3" y="189.9">(mm)</text>
<text x="159.6" y="189.9">(sec)</text>
<text x="175.5" y="189.9">(mm)</text>
<text x="111.8" y="192.1">±0.1</text>
</g>
<text font-size="2.1" fill="#231f20" x="160.5" y="76">Art # A-04863</text>
</svg>
